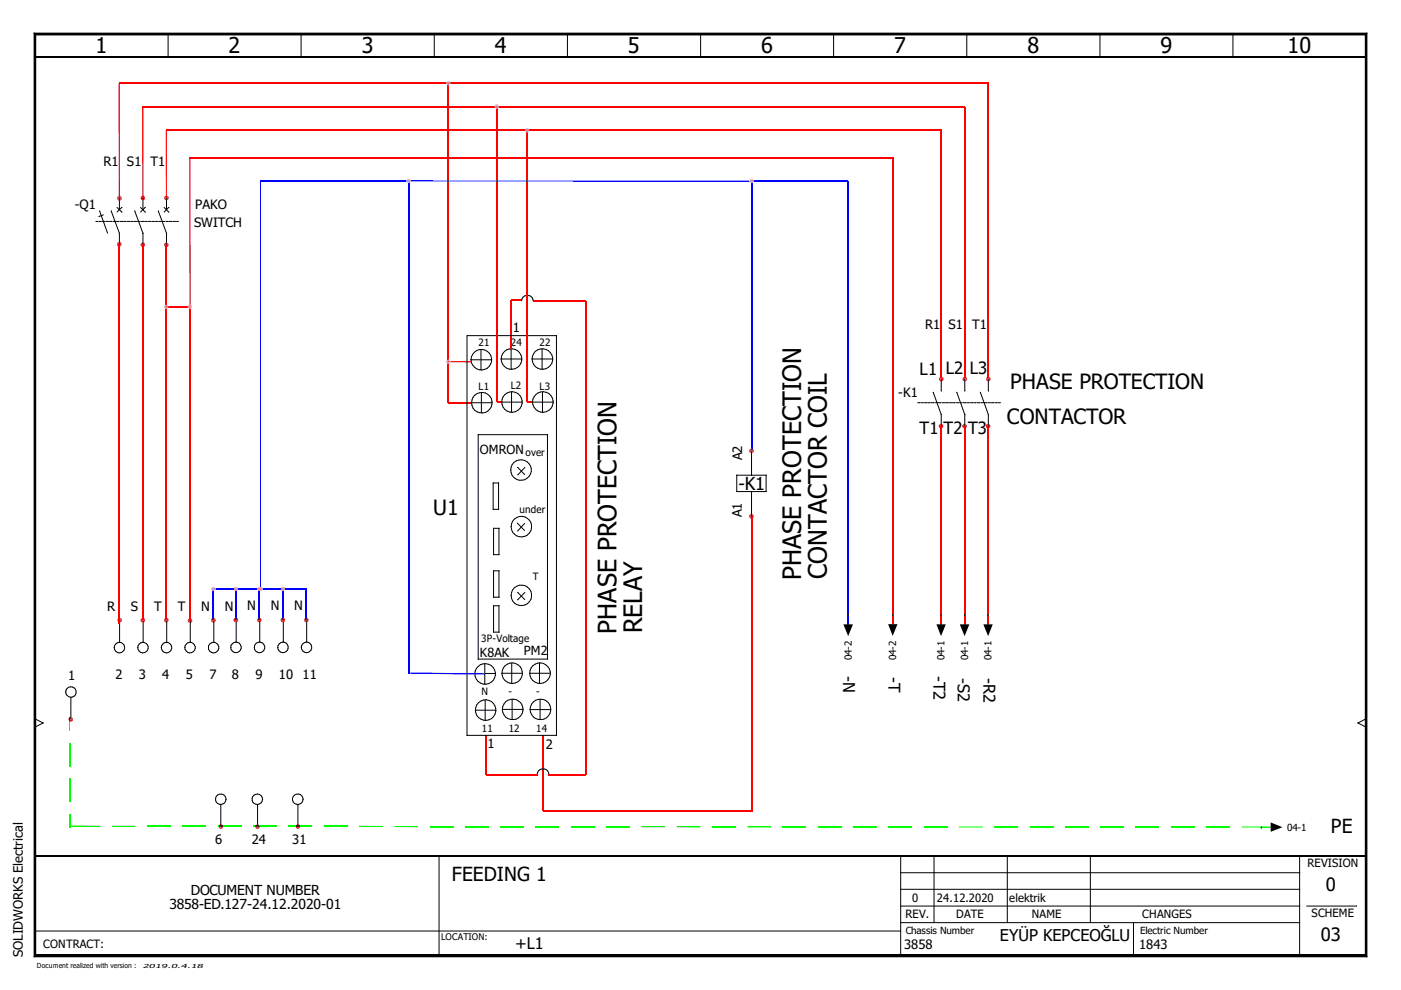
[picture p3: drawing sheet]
<svg xmlns="http://www.w3.org/2000/svg" width="297mm" height="210mm" viewBox="0 0 297 210" stroke-linecap="round" stroke-linejoin="round" font-family="sans-serif">
<path d="M0 0h297v209.9h-297z" fill="none" stroke="#fff" stroke-width=".21"/>
<g fill="none" stroke="#000" stroke-width=".21">
<path d="M7.2 7l.4 .4zM7.2 7h282.6zM7.2 7v195.9zM7.2 7h282.6v195.9h-282.6zM7.6 7.4h281.9zM7.6 7.4v195.1zM7.6 7.4h281.9v195.1h-281.9zM35.7 7.2l-.1 4.9M63.9 7.2l-.1 4.9M92.1 7.2v4.9M120.4 7.2l-.1 4.9M148.6 7.2l-.1 4.9"/>
<path d="M176.8 7.2l-.1 4.9M205 7.2v4.9M233.3 7.2l-.1 4.9M261.4 7.2v4.9M289.5 7.4v195.1zM289.8 7l-.3 .4zM289.8 7v195.9zM20.3 46.9h.4M21 46.9h.5M21.2 44.7l1.6 4.7M21.7 46.9h.5M21.9 45.6l-.9 .3"/>
<path d="M22.4 46.9h.6M23.2 46.9h.5M23.6 44.7l1.7 4.7M23.9 46.9h.6M24.7 46.9h.5M24.8 44l1.1 1M25.3 49.4h.1M25.3 42v2.4M25.3 49.4v2.5M25.3 44.4h.1M25.4 46.9h.6M25.9 44l-1.1 1"/>
<path d="M26.2 46.9h.5M26.9 46.9h.6M27.7 46.9h.5M28.4 46.9h.6M28.6 44.7l1.7 4.7M29.2 46.9h.5M29.8 44l1 1M29.9 46.9h.6M30.3 42v2.4M30.3 49.4v2.5M30.3 49.4h.1M30.6 46.9h.6"/>
<path d="M30.8 44l-1 1M30.8 44h.1M30.8 45h.1M31.4 46.9h.6M32.2 46.9h.5M32.9 46.9h.5M33.6 44.7l1.7 4.7M33.7 46.9h.5M34.4 46.9h.6M34.8 44l1 1M35.2 46.9h.5M35.3 49.4h.1"/>
<path d="M35.3 42v2.4M35.3 49.4v2.5M35.8 44l-1 1M35.9 46.9h.5M36.7 46.9h.5M37.4 46.9h.4M112.8 76.1h4.4M114.9 74v4.3M112.9 85.3h4.4M24.2 137.3h.1M25.4 131.7v4.4M29.2 137.3h.1"/>
<path d="M30.3 136.1h.1M30.3 131.7v4.4M34.2 137.3h.1M35.3 131.7l.1 4.4M39.2 137.3h.1M40.3 131.7l.1 4.4M44.2 137.3h.1M45.3 131.7l.1 4.4M7.4 152.4l1.7 .9M9.1 153.3l-1.7 .9M9.1 153.3h.1M13.9 146.7h.1"/>
<path d="M15.1 147.9l-.1 4.4M287.9 153.3l1.8 .9M287.9 153.3h.1M289.6 152.4l-1.7 .9M46.9 170.6l-.1 4.4M47.9 169.5h.1M7.4 197.4h183.6M93.1 181.5v21.2M191 195.6h84.6M191 192.1h84.6M191 188.6h84.6M191 185h84.6"/>
<path d="M191 181.5v21.2M198.1 181.5l-.1 14.1M213.6 181.5v14.1M231.2 181.5v14.1M240.3 195.6l.1 7.1M275.6 181.5l-.1 21.2M277 192.1h10.7M7.2 202.9h282.6zM7.6 202.5l-.4 .4zM7.6 202.5h281.9zM289.5 202.5l.3 .4z"/>
<circle cx="115" cy="76.1" r="2.18"/>
<circle cx="25.3" cy="137.3" r="1.11"/>
<circle cx="30.3" cy="137.3" r="1.11"/>
<circle cx="35.3" cy="137.3" r="1.11"/>
<circle cx="40.3" cy="137.3" r="1.11"/>
<circle cx="45.3" cy="137.3" r="1.11"/>
<circle cx="15" cy="146.7" r="1.11"/>
<circle cx="46.8" cy="169.5" r="1.11"/>
</g>
<path d="M7.2 7.2h282.6M7.2 202.7h282.6" fill="none" stroke="#000" stroke-width=".38"/>
<path d="M7.2 7l.4 .4zM289.8 7l-.3 .4zM7.6 202.5l-.4 .4zM289.5 202.5l.3 .4z" fill="#000"/>
<path d="M7.4 7v195.9M7.4 12.1h282.2M289.6 7v195.9M7.4 181.5h282.2" fill="none" stroke="#000" stroke-width=".34"/>
<path d="M25.3 17.7v24.3M30.3 22.6v19.4" fill="none" stroke="#f00" stroke-width=".3"/>
<path d="M35.3 27.6v14.4M25.3 51.8v80.6M30.3 51.9v79.6M35.3 65v66.5M113.1 63.9h11.1" fill="none" stroke="#f00" stroke-width=".25"/>
<path d="M55.2 38.4h31.5M45.3 124.9v6.6" fill="none" stroke="#00f" stroke-width=".25"/>
<path d="M55.2 38.4v86.5" fill="none" stroke="#00f" stroke-width=".21"/>
<path d="M111.8 85.2h1.2v.2h-1.2z" fill-rule="evenodd" fill="#f00"/>
<g fill="none" stroke="#000" stroke-width=".21">
<path d="M99.9 76.3h4.4M102 74.1v4.3M106.3 76.1h4.4M108.4 74v4.3M118 71.2v84.7M100 85.4h4.3M106.4 85.3h4.3M109.8 99.1l1.4 1.5M111.3 99.1l-1.5 1.6M112.9 85.2h.1M115 83.1l.1 4.3M116.1 92.2v47.5"/>
<path d="M105.7 102.4v5.6M105.7 102.4h-1.1v5.6h1.1M109.8 100.7h.1M112.3 142.7h4.4M112.4 150.4l4.4 .1M114.4 140.6v4.3M114.5 148.3l.1 4.3M113.9 164.3a1.23 1.23 0 0 1 1.2-1.3 1.23 1.23 0 0 1 1.3 1.3"/>
<circle cx="102" cy="76.3" r="2.18"/>
<circle cx="108.4" cy="76.1" r="2.19"/>
<circle cx="115.1" cy="85.2" r="2.19"/>
<circle cx="114.5" cy="142.7" r="2.17"/>
<circle cx="114.6" cy="150.4" r="2.19"/>
</g>
<path d="M95.1 76.7h4.8M110.6 63.7h-2.2v10.3M124.2 63.9v100.4h-7.8M159.3 109.5v62.4M115.1 155.9v16h44.4" fill="none" stroke="#f00" stroke-width=".25"/>
<path d="M105.3 85.1h1.1v.2h-1.1z" fill-rule="evenodd" fill="#f00"/>
<path d="M25.3 17.7h184.3M95.1 17.7v67.7h4.9M30.3 22.6h174.3M35.3 27.6h164.3M105.3 22.6v62.6M111.8 27.7v57.6M103 155.9v8.4h10.9" fill="none" stroke="#f00" stroke-width=".25"/>
<g fill="none" stroke="#000" stroke-width=".21">
<path d="M99 71.2v84.7h19M99.1 71.2h18.9M110.6 63.8a1.25 1.25 0 0 1 1.3-1.2 1.25 1.25 0 0 1 1.2 1.2M100 85.4h.1M102.1 83.2v4.3M102.1 87.5h.1M106.4 85.2h.1M108.3 99.7h.1M108.5 83.1v4.3M116.1 92.2h-14.7v47.5h14.7M194.6 85.4h.4M195.2 85.4h.5"/>
<path d="M196 85.4h.5M196.7 85.4h.5M197.4 85.4h.6M197.9 83.2l1.7 4.7M198.2 85.4h.6M198.9 85.4h.6M199.6 80.4v2.5M199.6 87.9v2.4M199.6 87.9h.1M199.7 85.4h.5M200.4 85.4h.6M201.2 85.4h.5"/>
<path d="M201.9 85.4h.6M202.7 85.4h.5M202.9 83.2l1.7 4.7M203.5 85.4h.5M204.2 85.4h.5M204.6 87.9h.1M204.6 80.4v2.5M204.6 87.9v2.4M204.9 85.4h.6M205.7 85.4h.5M206.4 85.4h.6M207.2 85.4h.5"/>
<path d="M207.9 83.2l1.6 4.7M207.9 85.4h.5M208.7 85.4h.5M209.4 85.4h.6M209.5 87.9h.1M209.5 80.4l.1 2.5M209.5 87.9v2.4M210.2 85.4h.5M210.9 85.4h.6M211.7 85.4h.4M105.8 112v5.6M105.8 112h-1.2v5.6h1.2"/>
<path d="M108.4 111.7h.1M109.8 111l1.4 1.5M111.2 111l-1.4 1.6M105.8 121v5.6M105.8 128.4v5.6M105.8 121h-1.2v5.6h1.2M105.8 128.4h-1.2v5.6h1.2M108.4 126.2h.1M109.8 125.6l1.4 1.5M111.3 125.6l-1.5 1.6M100.7 142.9h.1M100.7 142.8h4.4"/>
<path d="M100.8 150.6h4.4M102.8 140.8v4.2M102.9 148.4v4.3M106.4 142.7h4.4M106.5 150.4h4.4M108.5 140.6v4.3M108.6 148.2v4.3M108.6 152.5h.1"/>
<circle cx="102.2" cy="85.4" r="2.18"/>
<circle cx="108.6" cy="85.2" r="2.18"/>
<circle cx="110.5" cy="99.7" r="2.18"/>
<circle cx="110.5" cy="111.7" r="2.17"/>
<circle cx="110.6" cy="126.2" r="2.18"/>
<circle cx="102.9" cy="142.9" r="2.19"/>
<circle cx="103" cy="150.5" r="2.18"/>
<circle cx="108.6" cy="142.7" r="2.17"/>
<circle cx="108.7" cy="150.4" r="2.18"/>
</g>
<path d="M159.3 38.4v56.9M50 131.4v-6.5h5v6.5M60 131.4v-6.5h5v6.5" fill="none" stroke="#00f" stroke-width=".25"/>
<g fill="#00f">
<path d="M45 124.8h.3v.2h-.3z" fill-rule="evenodd"/>
<path d="M55 124.8h.2v.2h-.2z" fill-rule="evenodd"/>
</g>
<g fill="none" stroke="#000" stroke-width=".21">
<path d="M159.3 95.6v5.2M159.3 104.2l.1 5.2M162.4 100.8v3.4M162.5 100.8h-6.3v3.4h6.3M48.9 137.2h.1M50.1 131.7v4.4M53.9 137.2h.1M55.1 131.7v4.4M58.9 137.2h.1M60.1 131.7v4.4M63.9 137.2h.1M65 131.7v4.4"/>
<path d="M65 136.1h.1M179.8 130.4h.1M189.3 130.3h.1M199.5 130.4h.1M204.5 130.4h.1M209.5 130.4h.1"/>
<circle cx="50.1" cy="137.3" r="1.12"/>
<circle cx="55" cy="137.3" r="1.12"/>
<circle cx="60" cy="137.3" r="1.12"/>
<circle cx="65" cy="137.3" r="1.12"/>
</g>
<path d="M86.7 38.4v104.4M159.3 38.4h20.5v94M45.3 124.9h4.7M55.2 124.9h4.8" fill="none" stroke="#00f" stroke-width=".25"/>
<path d="M209.5 17.7v62.3M40.3 33.4h149M189.3 33.4v98.9M199.5 27.6v52.4M204.5 22.6v57.4M35.3 51.9v13.1h5M40.3 65v66.6M199.5 90.3v42.1M204.5 90.3v42.1M209.5 90.3v42.1" fill="none" stroke="#f00" stroke-width=".25"/>
<path d="M40.3 33.4v31.6" fill="none" stroke="#f00" stroke-width=".3"/>
<path d="M178.8 132.4h2l-1 2.5zM188.3 132.3h2l-1 2.5zM198.5 132.4h2l-1 2.5zM203.5 132.4h2l-1 2.5zM208.5 132.4h2l-1 2.5z" fill="#000"/>
<g fill="none" stroke="#0f0" stroke-width=".25">
<path d="M14.9 157.5v5M14.9 165v5M14.9 172.5v2.9M15.1 175.2h6.2M23.7 175.2h5M31.2 175.2h5M38.7 175.2h5M46.2 175.2h5M53.7 175.2h5M61.2 175.2h5M68.7 175.2h5M76.2 175.2h4.9"/>
<path d="M83.6 175.3h5M91.1 175.3h5M98.6 175.3h5M106.1 175.3h5M113.6 175.3h5M121.1 175.3h5M128.5 175.3h5M136 175.3h5M143.5 175.3h5M151 175.3h5M158.5 175.3h5M165.9 175.3h5"/>
<path d="M173.4 175.3h5M180.9 175.3h5M188.4 175.3h5M195.9 175.3h5M203.4 175.3h5M210.9 175.3h5M218.4 175.3h4.9M225.8 175.3h5M233.3 175.3h5M240.8 175.3h5M248.3 175.3h5M255.8 175.3h5"/>
<path d="M263.3 175.4h6.1"/>
</g>
<path d="M14.8 152.1v2.9" fill="none" stroke="#0f0" stroke-width=".21"/>
<path d="M86.7 38.4h72.6" fill="none" stroke="#00f" stroke-width=".34"/>
<path d="M86.8 142.6l16 .2v.2l-16-.2z" fill="#00f"/>
<path d="M269.4 174.4l2.5 1-2.5 1z" fill="#000"/>
<g fill="none" stroke="#000" stroke-width=".21">
<path d="M54.6 170.6v4.4M55.7 169.5h.1M63.2 170.6h.1M63.2 170.6v4.4M64.3 169.5h.1M267.4 175.4h.1"/>
<circle cx="54.6" cy="169.5" r="1.11"/>
<circle cx="63.1" cy="169.4" r="1.12"/>
</g>
<g fill="#a50000">
<path d="M209.9 80l.2 .4h-.5z"/>
<path d="M209.5 79.9l.4 .1-.3 .3z"/>
<path d="M209.2 80l.3-.1v.4z"/>
<path d="M209.2 80l.3 .4h-.5z"/>
<path d="M209 80.4h.5l-.3 .3z"/>
<path d="M209.5 80.4v.5l-.3-.2z"/>
<path d="M209.5 80.4l.4 .3-.4 .2z"/>
<path d="M209.6 80.4h.5l-.2 .3z"/>
<path d="M209.8 90l.2 .3h-.5z"/>
<path d="M209.5 89.9l.3 .1-.3 .3z"/>
<path d="M209.1 90l.4-.1v.4z"/>
<path d="M209.1 90l.4 .3h-.5z"/>
<path d="M209 90.3l.5 .1-.4 .3z"/>
<path d="M209.5 90.4v.4l-.4-.1z"/>
<path d="M209.5 90.4l.3 .3-.3 .1z"/>
<path d="M209.5 90.3h.5l-.2 .4z"/>
<path d="M204.9 80l.2 .4h-.5z"/>
<path d="M204.6 79.9l.3 .1-.3 .3z"/>
<path d="M204.2 80l.4-.1v.4z"/>
<path d="M204.2 80l.3 .4h-.5z"/>
<path d="M204 80.4h.5l-.3 .3z"/>
<path d="M204.5 80.4l.1 .5-.4-.2z"/>
<path d="M204.6 80.4l.3 .3-.3 .2z"/>
<path d="M204.6 80.4h.5l-.2 .3z"/>
<path d="M204.8 90l.2 .3h-.4z"/>
<path d="M204.5 89.9l.3 .1-.2 .3z"/>
<path d="M204.2 90l.3-.1v.4z"/>
<path d="M204.2 90l.3 .3h-.5z"/>
<path d="M204 90.3l.5 .1-.3 .3z"/>
<path d="M204.5 90.4v.4l-.3-.1z"/>
<path d="M204.5 90.4l.3 .3-.3 .1z"/>
<path d="M204.6 90.3h.4l-.2 .4z"/>
<path d="M199.6 80.3l.3-.3 .2 .4z"/>
<path d="M199.6 79.9l.3 .1-.3 .3z"/>
<path d="M199.2 80l.4-.1v.4z"/>
<path d="M199.2 80l.3 .4h-.5z"/>
<path d="M199 80.4h.5l-.3 .3z"/>
<path d="M199.5 80.4l.1 .5-.4-.2z"/>
<path d="M199.6 80.4l.3 .3-.3 .2z"/>
<path d="M199.6 80.4h.5l-.2 .3z"/>
<path d="M199.9 90l.1 .3h-.4z"/>
<path d="M199.5 89.9l.4 .1-.3 .3z"/>
<path d="M199.2 90l.3-.1v.4z"/>
<path d="M199.2 90l.3 .3h-.5z"/>
<path d="M199 90.3l.5 .1-.3 .3z"/>
<path d="M199.5 90.4v.4l-.3-.1z"/>
<path d="M199.5 90.4l.4 .3-.4 .1z"/>
<path d="M199.6 90.3h.4l-.1 .4z"/>
<path d="M159.7 95.2l.1 .4h-.4z"/>
<path d="M159.3 95.1l.4 .1-.3 .3z"/>
<path d="M159 95.2l.3-.1v.4z"/>
<path d="M159 95.2l.3 .4h-.5z"/>
<path d="M158.8 95.6h.5l-.3 .3z"/>
<path d="M159.3 95.6v.5l-.3-.2z"/>
<path d="M159.3 95.6l.4 .3-.4 .2z"/>
<path d="M159.4 95.6h.4l-.1 .3z"/>
<path d="M159.3 109.4l.4-.3 .1 .4z"/>
<path d="M159.3 109l.4 .1-.4 .3z"/>
<path d="M159 109.1l.3-.1v.4z"/>
<path d="M159 109.1l.3 .3-.5 .1z"/>
<path d="M158.8 109.5h.5l-.3 .4z"/>
<path d="M159.3 109.5v.5l-.3-.1z"/>
<path d="M159.3 109.5l.4 .4-.4 .1z"/>
<path d="M159.3 109.5h.5l-.1 .4z"/>
</g>
<g fill="#ff7fdf">
<path d="M159.3 38.3l.4-.3 .1 .4z"/>
<path d="M159.3 37.8l.4 .2-.4 .3z"/>
<path d="M159 38l.3-.2v.5z"/>
<path d="M159 38l.3 .3-.5 .1z"/>
<path d="M158.8 38.4h.5l-.3 .3z"/>
<path d="M159 38.7l.3-.3v.5z"/>
<path d="M159.3 38.4l.4 .3-.4 .2z"/>
<path d="M159.3 38.4h.5l-.1 .3z"/>
<path d="M111.8 27.6l.3-.3 .2 .4z"/>
<path d="M111.8 27.2l.3 .1-.3 .3z"/>
<path d="M111.4 27.3l.4-.1v.4z"/>
<path d="M111.4 27.3l.3 .4h-.4z"/>
<path d="M111.3 27.7h.4l-.3 .3z"/>
<path d="M111.7 27.7l.1 .5-.4-.2z"/>
<path d="M111.8 27.7l.3 .3-.3 .2z"/>
<path d="M111.8 27.7h.5l-.2 .3z"/>
<path d="M105.7 22.2l.1 .4h-.4z"/>
<path d="M105.3 22.1l.4 .1-.3 .4z"/>
<path d="M104.9 22.2l.4-.1v.4z"/>
<path d="M104.9 22.2l.4 .4h-.5z"/>
<path d="M104.8 22.6h.5l-.4 .3z"/>
<path d="M105.3 22.6v.5l-.4-.2z"/>
<path d="M105.3 22.6l.4 .3-.4 .2z"/>
<path d="M105.4 22.6h.4l-.1 .3z"/>
<path d="M95.4 76.3l.2 .4h-.5z"/>
<path d="M95.1 76.2l.3 .1-.3 .4z"/>
<path d="M94.7 76.3l.4-.1v.4z"/>
<path d="M94.7 76.3l.3 .4h-.4z"/>
<path d="M94.6 76.7h.4l-.3 .3z"/>
<path d="M95 76.7l.1 .5-.4-.2z"/>
<path d="M95.1 76.7l.3 .3-.3 .2z"/>
<path d="M95.1 76.7h.5l-.2 .3z"/>
<path d="M95.4 17.3l.2 .4h-.5z"/>
<path d="M95.1 17.1l.3 .2-.3 .3z"/>
<path d="M94.7 17.3l.4-.2v.5z"/>
<path d="M94.7 17.3l.3 .4h-.4z"/>
<path d="M94.6 17.7h.4l-.3 .3z"/>
<path d="M94.7 18l.4-.3v.5z"/>
<path d="M95.1 17.7l.3 .3-.3 .2z"/>
<path d="M95.1 17.7h.5l-.2 .3z"/>
<path d="M86.7 38.3l.3-.3 .2 .4z"/>
<path d="M86.7 37.8l.3 .2-.3 .3z"/>
<path d="M86.3 38l.4-.2v.5z"/>
<path d="M86.3 38l.3 .4h-.5z"/>
<path d="M86.1 38.4h.5l-.3 .3z"/>
<path d="M86.6 38.4l.1 .5-.4-.2z"/>
<path d="M86.7 38.4l.3 .3-.3 .2z"/>
<path d="M86.7 38.4h.5l-.2 .3z"/>
</g>
<g fill="#a50000">
<path d="M65 131.4l.3-.3 .1 .3z"/>
<path d="M65 130.9l.3 .2-.3 .3z"/>
<path d="M64.6 131.1l.4-.2v.5z"/>
<path d="M64.6 131.1l.3 .3h-.4z"/>
<path d="M64.5 131.4l.4 .1-.3 .3z"/>
<path d="M64.9 131.5l.1 .5-.4-.2z"/>
<path d="M65 131.5l.3 .3-.3 .2z"/>
<path d="M65 131.5l.4-.1-.1 .4z"/>
<path d="M63.2 175.2l.3-.3 .2 .4z"/>
<path d="M63.2 174.8l.3 .1-.3 .3z"/>
<path d="M62.8 174.9l.4-.1v.4z"/>
<path d="M62.8 174.9l.3 .4h-.5z"/>
<path d="M62.6 175.3h.5l-.3 .3z"/>
<path d="M63.1 175.3l.1 .5-.4-.2z"/>
<path d="M63.2 175.3l.3 .3-.3 .2z"/>
<path d="M63.2 175.3h.5l-.2 .3z"/>
<path d="M60.3 131.1l.1 .3h-.4z"/>
<path d="M60 130.9l.3 .2-.3 .3z"/>
<path d="M59.6 131.1l.4-.2v.5z"/>
<path d="M59.6 131.1l.3 .3h-.4z"/>
<path d="M59.5 131.4l.4 .1-.3 .3z"/>
<path d="M59.9 131.5l.1 .5-.4-.2z"/>
<path d="M60 131.5l.3 .3-.3 .2z"/>
<path d="M60 131.4h.4l-.1 .4z"/>
</g>
<g fill="#ff7fdf">
<path d="M60.3 124.5l.1 .4h-.4z"/>
<path d="M60 124.4l.3 .1-.3 .3z"/>
<path d="M59.6 124.5l.4-.1v.4z"/>
<path d="M59.6 124.5l.3 .4h-.4z"/>
<path d="M59.5 124.9h.4l-.3 .3z"/>
<path d="M59.6 125.2l.4-.3v.4z"/>
<path d="M60 124.9l.3 .3-.3 .1z"/>
<path d="M60 124.9h.4l-.1 .3z"/>
<path d="M55.2 124.8l.4-.3 .1 .4z"/>
<path d="M55.2 124.4l.4 .1-.4 .3z"/>
<path d="M54.9 124.5l.3-.1v.4z"/>
<path d="M54.9 124.5l.3 .4h-.5z"/>
<path d="M54.7 124.9h.5l-.3 .3z"/>
<path d="M55.2 124.9v.4l-.3-.1z"/>
<path d="M55.2 124.9l.4 .3-.4 .1z"/>
<path d="M55.2 124.9h.5l-.1 .3z"/>
</g>
<g fill="#a50000">
<path d="M55 131.4l.3-.3 .2 .3z"/>
<path d="M55 130.9l.3 .2-.3 .3z"/>
<path d="M54.6 131.1l.4-.2v.5z"/>
<path d="M54.6 131.1l.3 .3h-.4z"/>
<path d="M54.5 131.4l.4 .1-.3 .3z"/>
<path d="M54.9 131.5l.1 .5-.4-.2z"/>
<path d="M55 131.5l.3 .3-.3 .2z"/>
<path d="M55 131.4h.5l-.2 .4z"/>
</g>
<g fill="#ff7fdf">
<path d="M55.3 124.5l.2 .4h-.5z"/>
<path d="M55 124.4l.3 .1-.3 .3z"/>
<path d="M54.6 124.5l.4-.1v.4z"/>
<path d="M54.6 124.5l.3 .4h-.4z"/>
<path d="M54.5 124.9h.4l-.3 .3z"/>
<path d="M54.9 124.9l.1 .4-.4-.1z"/>
<path d="M55 124.9l.3 .3-.3 .1z"/>
<path d="M55 124.9h.5l-.2 .3z"/>
</g>
<g fill="#a50000">
<path d="M54.6 175.2l.3-.3 .2 .4z"/>
<path d="M54.6 174.8l.3 .1-.3 .3z"/>
<path d="M54.2 174.9l.4-.1v.4z"/>
<path d="M54.2 174.9l.3 .4h-.4z"/>
<path d="M54.1 175.3h.5l-.4 .3z"/>
<path d="M54.2 175.6l.4-.3v.5z"/>
<path d="M54.6 175.3l.3 .3-.3 .2z"/>
<path d="M54.6 175.3h.5l-.2 .3z"/>
<path d="M50 131.4l.3-.3 .2 .3z"/>
<path d="M50 130.9l.3 .2-.3 .3z"/>
<path d="M49.7 131.1l.3-.2v.5z"/>
<path d="M49.7 131.1l.2 .3h-.4z"/>
<path d="M49.5 131.4l.4 .1-.2 .3z"/>
<path d="M49.9 131.5l.1 .5-.3-.2z"/>
<path d="M50 131.5l.3 .3-.3 .2z"/>
<path d="M50 131.4h.5l-.2 .4z"/>
</g>
<g fill="#ff7fdf">
<path d="M50.3 124.5l.2 .4h-.5z"/>
<path d="M50 124.4l.3 .1-.3 .3z"/>
<path d="M49.7 124.5l.3-.1v.4z"/>
<path d="M49.7 124.5l.2 .4h-.4z"/>
<path d="M49.5 124.9h.4l-.2 .3z"/>
<path d="M49.9 124.9l.1 .4-.3-.1z"/>
<path d="M50 124.9l.3 .3-.3 .1z"/>
<path d="M50 124.9h.5l-.2 .3z"/>
</g>
<g fill="#a50000">
<path d="M46.9 175.2l.3-.3 .1 .4z"/>
<path d="M46.8 174.8l.4 .1-.3 .3z"/>
<path d="M46.5 174.9l.3-.1v.4z"/>
<path d="M46.5 174.9l.3 .4h-.4z"/>
<path d="M46.4 175.3h.4l-.3 .3z"/>
<path d="M46.8 175.3v.5l-.3-.2z"/>
<path d="M46.8 175.3l.4 .3-.4 .2z"/>
<path d="M46.9 175.3h.4l-.1 .3z"/>
<path d="M45.6 131.1l.2 .4h-.5z"/>
<path d="M45.3 131l.3 .1-.3 .4z"/>
<path d="M44.9 131.1l.4-.1v.4z"/>
<path d="M44.9 131.1l.3 .4h-.5z"/>
<path d="M44.7 131.5h.5l-.3 .4z"/>
<path d="M44.9 131.9l.4-.3v.4z"/>
<path d="M45.3 131.5l.3 .4-.3 .1z"/>
<path d="M45.3 131.5h.5l-.2 .4z"/>
</g>
<g fill="#ff7fdf">
<path d="M45.6 124.5l.2 .4h-.5z"/>
<path d="M45.3 124.4l.3 .1-.3 .4z"/>
<path d="M44.9 124.5l.4-.1v.5z"/>
<path d="M44.9 124.5l.3 .4h-.5z"/>
<path d="M44.7 124.9l.5 .1-.3 .3z"/>
<path d="M44.9 125.3l.4-.3v.4z"/>
<path d="M45.3 125l.3 .3-.3 .1z"/>
<path d="M45.3 124.9h.5l-.2 .4z"/>
</g>
<g fill="#a50000">
<path d="M40.6 131.2l.2 .4h-.5z"/>
<path d="M40.3 131.1l.3 .1-.3 .4z"/>
<path d="M40 131.2l.3-.1v.5z"/>
<path d="M40 131.2l.3 .4h-.5z"/>
<path d="M39.8 131.6l.5 .1-.3 .3z"/>
<path d="M40.3 131.7v.4l-.3-.1z"/>
<path d="M40.3 131.7l.3 .3-.3 .1z"/>
<path d="M40.3 131.6h.5l-.2 .4z"/>
</g>
<g fill="#ff7fdf">
<path d="M40.6 64.7l.2 .3h-.5z"/>
<path d="M40.3 64.6l.3 .1-.3 .3z"/>
<path d="M39.9 64.7l.4-.1-.1 .4z"/>
<path d="M39.9 64.7l.3 .3h-.5z"/>
<path d="M39.7 65l.5 .1-.3 .3z"/>
<path d="M40.2 65.1l.1 .4-.4-.1z"/>
<path d="M40.3 65.1l.3 .3-.3 .1z"/>
<path d="M40.3 65h.5l-.2 .4z"/>
</g>
<g fill="#a50000">
<path d="M35.6 41.6l.2 .4h-.5z"/>
<path d="M35.3 41.5l.3 .1-.3 .4z"/>
<path d="M34.9 41.6l.4-.1v.5z"/>
<path d="M34.9 41.6l.4 .4h-.5z"/>
<path d="M34.8 42h.5l-.4 .3z"/>
<path d="M34.9 42.3l.4-.3v.5z"/>
<path d="M35.3 42l.3 .3-.3 .2z"/>
<path d="M35.3 42h.5l-.2 .3z"/>
<path d="M35.6 131.1l.2 .4h-.5z"/>
<path d="M35.3 131l.3 .1-.3 .4z"/>
<path d="M34.9 131.1l.4-.1v.4z"/>
<path d="M34.9 131.1l.3 .4h-.4z"/>
<path d="M34.8 131.5h.4l-.3 .4z"/>
<path d="M35.2 131.5l.1 .5-.4-.1z"/>
<path d="M35.3 131.5l.3 .4-.3 .1z"/>
<path d="M35.3 131.5h.5l-.2 .4z"/>
</g>
<g fill="#ff7fdf">
<path d="M35.6 64.7l.2 .3h-.5z"/>
<path d="M35.3 64.6l.3 .1-.3 .3z"/>
<path d="M34.9 64.7l.4-.1v.4z"/>
<path d="M34.9 64.7l.3 .3h-.4z"/>
<path d="M34.8 65l.4 .1-.3 .3z"/>
<path d="M35.2 65.1l.1 .4-.4-.1z"/>
<path d="M35.3 65.1l.3 .3-.3 .1z"/>
<path d="M35.3 65h.5l-.2 .4z"/>
</g>
<g fill="#a50000">
<path d="M35.3 51.9l.3-.3 .2 .3z"/>
<path d="M35.3 51.4l.3 .2-.3 .3z"/>
<path d="M34.9 51.6l.4-.2v.5z"/>
<path d="M34.9 51.6l.3 .3h-.4z"/>
<path d="M34.8 51.9h.4l-.3 .3z"/>
<path d="M35.2 51.9l.1 .5-.4-.2z"/>
<path d="M35.3 51.9l.3 .3-.3 .2z"/>
<path d="M35.3 51.9h.5l-.2 .3z"/>
<path d="M30.3 42l.3-.4 .2 .4z"/>
<path d="M30.3 41.5l.3 .1-.3 .4z"/>
<path d="M29.9 41.6l.4-.1v.4z"/>
<path d="M29.9 41.6l.4 .4h-.5z"/>
<path d="M29.8 42h.5l-.4 .3z"/>
<path d="M30.3 42v.5l-.4-.2z"/>
<path d="M30.3 42l.3 .3-.3 .2z"/>
<path d="M30.3 42h.5l-.2 .3z"/>
<path d="M30.3 131.5l.3-.4 .2 .4z"/>
<path d="M30.3 131l.3 .1-.3 .4z"/>
<path d="M29.9 131.1l.4-.1v.4z"/>
<path d="M29.9 131.1l.3 .4h-.4z"/>
<path d="M29.8 131.5h.4l-.3 .4z"/>
<path d="M30.2 131.5l.1 .5-.4-.1z"/>
<path d="M30.3 131.6l.3 .3-.3 .1z"/>
<path d="M30.3 131.5h.5l-.2 .4z"/>
<path d="M30.3 51.9l.3-.3 .2 .3z"/>
<path d="M30.3 51.4l.3 .2-.3 .3z"/>
<path d="M29.9 51.6l.4-.2v.5z"/>
<path d="M29.9 51.6l.3 .3h-.4z"/>
<path d="M29.8 51.9h.4l-.3 .3z"/>
<path d="M30.2 51.9l.1 .5-.4-.2z"/>
<path d="M30.3 51.9l.3 .3-.3 .2z"/>
<path d="M30.3 51.9h.5l-.2 .3z"/>
<path d="M25.4 131.5l.3-.4 .2 .4z"/>
<path d="M25.4 131l.3 .1-.3 .4z"/>
<path d="M25 131.1l.4-.1v.4z"/>
<path d="M25 131.1l.3 .4h-.4z"/>
<path d="M24.9 131.5h.4l-.3 .4z"/>
<path d="M25.3 131.5l.1 .5-.4-.1z"/>
<path d="M25.4 131.5l.3 .4-.3 .1z"/>
<path d="M25.4 131.5h.5l-.2 .4z"/>
<path d="M25.4 42l.3-.3 .1 .3z"/>
<path d="M25.3 41.6l.4 .1-.3 .3z"/>
<path d="M25 41.7l.3-.1v.4z"/>
<path d="M25 41.7l.3 .3h-.5z"/>
<path d="M24.8 42l.5 .1-.3 .3z"/>
<path d="M25.3 42.1v.4l-.3-.1z"/>
<path d="M25.3 42.1l.4 .3-.4 .1z"/>
<path d="M25.4 42h.4l-.1 .4z"/>
<path d="M25.3 51.8l.4-.4 .1 .4z"/>
<path d="M25.3 51.3l.4 .1-.4 .4z"/>
<path d="M24.9 51.4l.4-.1v.5z"/>
<path d="M24.9 51.4l.3 .4h-.4z"/>
<path d="M24.8 51.8l.5 .1-.4 .3z"/>
<path d="M24.9 52.2l.4-.3v.4z"/>
<path d="M25.3 51.9l.4 .3-.4 .1z"/>
<path d="M25.3 51.9l.5-.1-.1 .4z"/>
<path d="M15.1 152.5l.3-.3 .1 .3z"/>
<path d="M15 152l.4 .2-.3 .3z"/>
<path d="M14.6 152.2l.4-.2v.5z"/>
<path d="M14.6 152.2l.4 .3h-.5z"/>
<path d="M14.5 152.5l.5 .1-.4 .3z"/>
<path d="M14.6 152.9l.4-.3v.4z"/>
<path d="M15 152.6l.4 .3-.4 .1z"/>
<path d="M15.1 152.5h.4l-.1 .4z"/>
</g>
<g font-size="5.4">
<text x="169.8" y="123" transform="rotate(-90 169.8 123)">PHASE PROTECTION</text>
<text x="175.3" y="122.8" transform="rotate(-90 175.3 122.8)">CONTACTOR COIL</text>
<text x="130.7" y="134.4" transform="rotate(-90 130.7 134.4)">PHASE PROTECTION</text>
<text x="136.2" y="134.3" transform="rotate(-90 136.2 134.3)">RELAY</text>
</g>
<g font-size="4.6">
<text x="20.2" y="11.3">1</text>
<text x="48.5" y="11.3">2</text>
<text x="76.7" y="11.3">3</text>
<text x="104.9" y="11.3">4</text>
<text x="133.1" y="11.3">5</text>
<text x="161.4" y="11.3">6</text>
<text x="189.6" y="11.3">7</text>
<text x="217.8" y="11.3">8</text>
<text x="246" y="11.3">9</text>
<text x="273" y="11.3">10</text>
</g>
<g font-size="4.5">
<text x="214.2" y="82.4">PHASE PROTECTION</text>
<text x="213.5" y="89.9">CONTACTOR</text>
<text x="91.8" y="109.1">U1</text>
</g>
<g font-size="4.1">
<text x="282.2" y="176.6">PE</text>
<text x="95.8" y="186.7">FEEDING 1</text>
</g>
<g font-size="3.9">
<text x="281.1" y="188.8">0</text>
<text x="280" y="199.5">03</text>
</g>
<text font-size="3.8" x="156.5" y="104">-K1</text>
<g font-size="3.6">
<text x="195" y="79.5">L1</text>
<text x="200.5" y="79.4">L2</text>
<text x="205.6" y="79.4">L3</text>
<text x="195" y="92">T1</text>
<text x="200.1" y="92">T2 T3</text>
</g>
<g font-size="3.4">
<text x="178.8" y="143.3" transform="rotate(90 178.8 143.3)">-N</text>
<text x="188.4" y="143.5" transform="rotate(90 188.4 143.5)">-T</text>
<text x="197.9" y="143.3" transform="rotate(90 197.9 143.3)">-T2</text>
<text x="203.1" y="143.8" transform="rotate(90 203.1 143.8)">-S2</text>
<text x="208.5" y="143.7" transform="rotate(90 208.5 143.7)">-R2</text>
<text x="109.3" y="201.1">+L1</text>
<text x="212" y="199.4">EYÜP KEPCEOĞLU</text>
</g>
<g font-size="2.9">
<text x="40.5" y="189.8">DOCUMENT NUMBER</text>
<text x="35.9" y="192.7">3858-ED.127-24.12.2020-01</text>
</g>
<g font-size="2.7">
<text x="21.9" y="35.1">R1 S1</text>
<text x="31.9" y="35.1">T1</text>
<text x="15.9" y="44.3">-Q1</text>
<text x="41.4" y="44.4">PAKO</text>
<text x="41.2" y="48.2">SWITCH</text>
<text x="108.8" y="70.4">1</text>
<text x="196.1" y="69.8">R1 S1</text>
<text x="206.1" y="69.8">T1</text>
<text x="190.5" y="84.1">-K1</text>
<text x="101.8" y="96.4">OMRON</text>
<text x="157.3" y="97.6" transform="rotate(-90 157.3 97.6)">A2</text>
<text x="157.3" y="109.7" transform="rotate(-90 157.3 109.7)">A1</text>
<text x="22.7" y="129.5">R</text>
<text x="27.7" y="129.5">S</text>
<text x="32.7" y="129.5">T</text>
<text x="37.7" y="129.5">T</text>
<text x="42.7" y="129.5">N</text>
<text x="47.7" y="129.5">N</text>
<text x="52.4" y="129.4">N</text>
<text x="57.4" y="129.4">N</text>
<text x="62.4" y="129.4">N</text>
<text x="49.1" y="144">8</text>
<text x="54.1" y="144">9</text>
<text x="59.1" y="144">10</text>
<text x="64.1" y="144">11</text>
<text x="101.8" y="139.2">K8AK</text>
<text x="111.1" y="139">PM2</text>
<text x="14.5" y="144.1">1</text>
<text x="24.5" y="144">2</text>
<text x="29.5" y="144">3</text>
<text x="34.4" y="144">4</text>
<text x="39.4" y="144">5</text>
<text x="44.4" y="144">7</text>
<text x="103.3" y="158.5">1</text>
<text x="115.7" y="158.7">2</text>
<text x="45.6" y="179">6</text>
<text x="53.4" y="179">24</text>
<text x="62" y="179">31</text>
<text x="4.8" y="202.9" transform="rotate(-90 4.8 202.9)">SOLIDWORKS Electrical</text>
<text x="191.7" y="201.1">3858</text>
<text x="241.5" y="201.3">1843</text>
</g>
<g font-size="2.4">
<text x="277.2" y="183.9">REVISION</text>
<text x="193.4" y="191.3">0</text>
<text x="198.6" y="191.3">24.12.2020</text>
<text x="214" y="191.3">elektrik</text>
<text x="192" y="194.7">REV.</text>
<text x="202.7" y="194.7">DATE</text>
<text x="218.8" y="194.7">NAME</text>
<text x="242.2" y="194.7">CHANGES</text>
<text x="278.1" y="194.4">SCHEME</text>
<text x="9.1" y="200.9">CONTRACT:</text>
</g>
<g font-size="2.1">
<text x="101.5" y="73.4">21</text>
<text x="108.3" y="73.4">24</text>
<text x="114.4" y="73.4">22</text>
<text x="101.5" y="82.6">L1</text>
<text x="108.3" y="82.5">L2</text>
<text x="114.4" y="82.6">L3</text>
<text x="111.4" y="96.6">over</text>
<text x="110.1" y="108.8">under</text>
<text x="113" y="123">T</text>
<text x="102" y="136.1">3P-Voltage</text>
<text x="180.6" y="140" transform="rotate(-90 180.6 140)">04-2</text>
<text x="190" y="140" transform="rotate(-90 190 140)">04-2</text>
<text x="200.3" y="140" transform="rotate(-90 200.3 140)">04-1</text>
<text x="205.3" y="140" transform="rotate(-90 205.3 140)">04-1</text>
<text x="210.2" y="140" transform="rotate(-90 210.2 140)">04-1</text>
<text x="102.1" y="147.4">N</text>
<text x="107.8" y="147.3">-</text>
<text x="113.7" y="147.4">-</text>
<text x="102.1" y="155.2">11</text>
<text x="107.9" y="155.1">12</text>
<text x="113.7" y="155.2">14</text>
<text x="272.9" y="176.1">04-1</text>
<text x="192" y="198">Chassis Number</text>
<text x="241.8" y="198.1">Electric Number</text>
</g>
<text font-size="1.9" x="93.5" y="199.3">LOCATION:</text>
<text font-size="1.5" x="7.8" y="205.3">Document realized with version :</text>
<text font-size="1.2" x="30.3" y="205.2">2019.0.4.18</text>
</svg>
